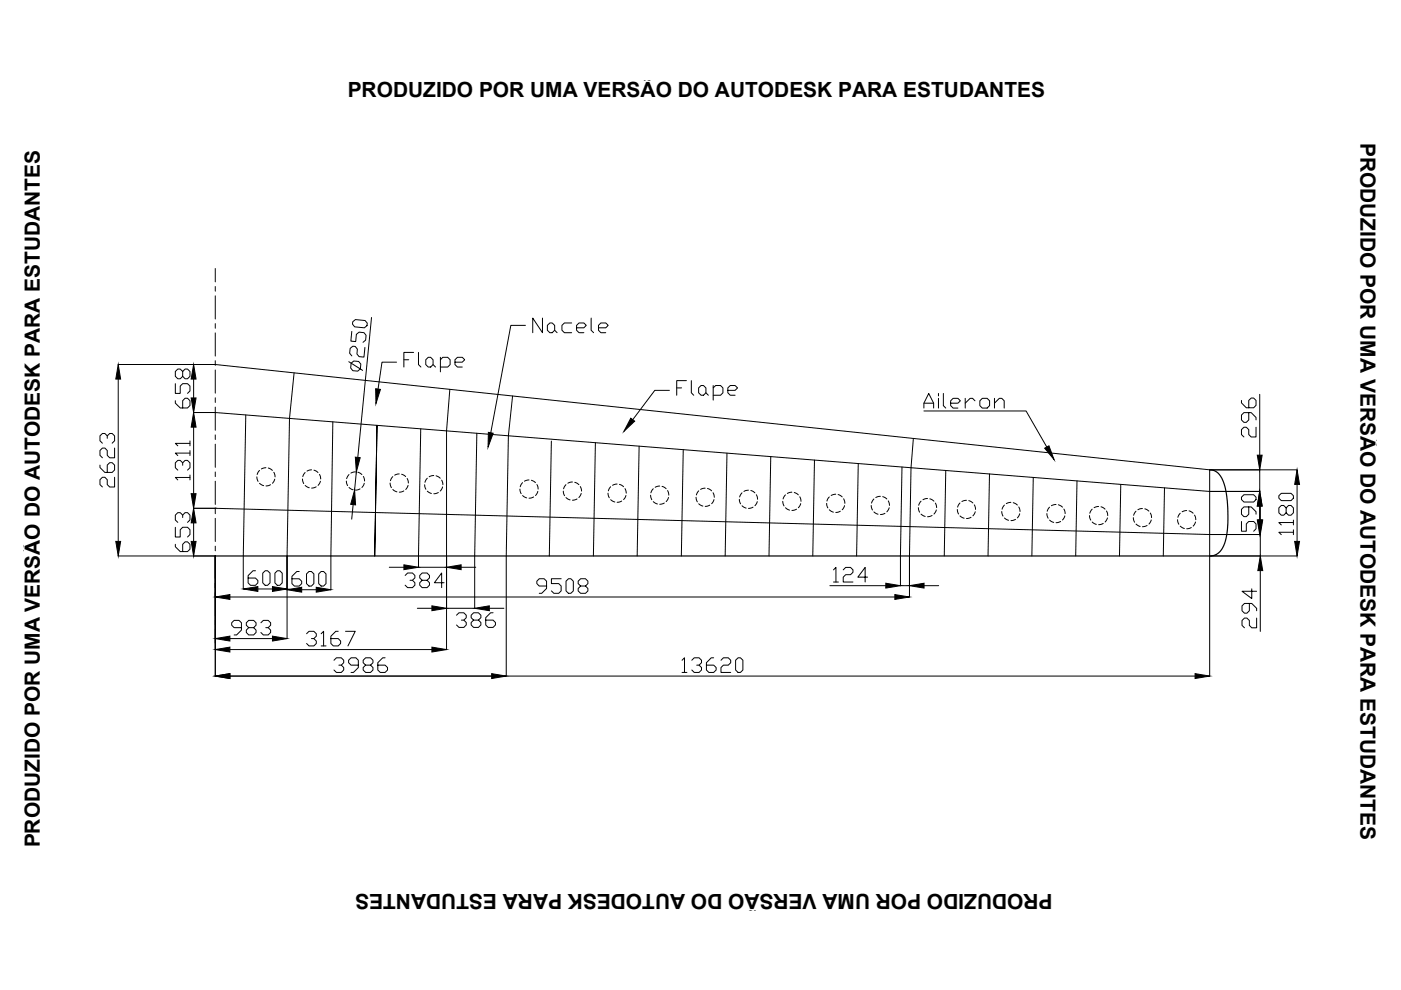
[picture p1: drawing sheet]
<svg xmlns="http://www.w3.org/2000/svg" width="297mm" height="210mm" viewBox="0 0 297 210" stroke-linecap="round" stroke-linejoin="round" font-family="sans-serif">
<!-- layer: 0 -->
<path d="M256.5 99.6l.7 .1 .8 .4 .8 .9 .5 .9 .4 1.2 .4 2 .2 4.3-.1 3.1-.3 1.7-.4 1.4-.6 1-.5 .6-.8 .5-.9 .2h-211.1" fill="none" stroke="#000" stroke-width=".25"/>
<g fill="none" stroke="#000" stroke-width=".21">
<path d="M45.6 56.9v2.9M45.6 77.3l210.9 22.3v18.3M45.6 60.8v.9M45.6 62.7v4.9M45.6 68.6v1M45.6 70.6v4.9M45.6 76.5v1M45.6 78.4v5M62.4 79.1l-1 9.6M45.6 84.3v1M45.6 86.3v4.9M45.6 92.2v1"/>
<path d="M45.6 94.2v4.9M95.4 82.5l-.7 8.9M108.7 84l-.9 8.4M193.7 93l-.5 6.2M45.6 107.7h.1M45.6 100.1v1M45.6 102v4.9M45.6 107.9v1M45.6 109.9v4.9M45.6 115.8v1M45.6 117.8v4.9M45.6 123.7v.9"/>
<path d="M45.6 125.6v4.9M45.6 131.5v1M45.6 133.5v2.8"/>
</g>
<!-- layer: cotas -->
<g fill="none" stroke="#000" stroke-width=".21">
<path d="M25.1 77.3h20.5M38.7 78.8l.5-.6h.6l.5 .6v1l-.5 .5h-.6l-.5-.5v-1l-.5-.6h-.5l-.5 .6v1l.5 .5h.5l.5-.5M74 76.7l2.9 1.8M74.5 77l.5-.5 1 .1 .5 .6-.1 1-.6 .5-1-.1-.5-.6zM74.6 70.3l-.2 2 1 .1 .2-1.5 .5-.5 1.1 .1 .4 .6-.1 1-.5 .5M74.8 68.2l.5-.4 2.1 .2 .5 .5-.1 .5-.5 .5-2.1-.2-.5-.6zM77.4 73.7l-.2 2-1.1-.1-.4-.6 .1-1-.5-.5-.5-.1-.6 .5-.1 1 .5 .6M78.8 67.3l-2.9 29.7M84.1 76.8h-3.1l-.8 5.7M85.6 76.3h1.1M87.7 74.7h-2.1v3.1M88.7 74.7v2.6l.5 .5"/>
<path d="M90.3 76.3l.5-.5h.5l.5 .5v1l-.5 .5h-.5l-.5-.5zM91.8 77.3l.5 .5M93.4 76.3l.5-.5h1l.5 .5v1l-.5 .5h-1.5M93.4 75.8v3M96.5 76.8h1.5l.5-.5-.5-.5h-1l-.5 .5v1l.5 .5h1M111.4 69h-3.1l-4.2 22.8M115 67.4v3.1l-2-3.1v3.1M116.1 69l.5-.5h.5l.5 .5v1l-.5 .5h-.5l-.5-.5zM117.6 70l.5 .5M121.2 68.5h-1.5l-.6 .5v1l.6 .5h1.5M122.2 69.5h1.6l.5-.5-.5-.5h-1l-.6 .5v1l.6 .5h1M125.3 67.4v2.6l.6 .5"/>
<path d="M126.9 69.5h1.5l.6-.5-.6-.5h-1l-.5 .5v1l.5 .5h1M21.2 98.6v.5l1 1.1h1.6l.5-.6v-1l-.5-.5h-.5l-.6 .5v1.6M22.7 92.9v-.5l-.5-.5h-.5l-.5 .5v1.1l.5 .5M22.7 92.4l.6-.5h.5l.5 .5v1.1l-.5 .5M24.3 95v2.1h-1l-.6-.6v-1l-.5-.5h-.5l-.5 .5v1l.5 .6M25.1 80.4v34.4M37.2 85v.5l1 1h1.6l.5-.5v-1l-.5-.6h-.6l-.5 .6v1.5M37.2 81.3v2.1h1v-1.5l.5-.6h1.1l.5 .6v1l-.5 .5M38.7 98.7v-.6l-.5-.5h-.5l-.5 .5v1.1l.5 .5M38.7 98.1l.5-.5h.6l.5 .5v1.1l-.5 .5M40.3 96.1h-3.1l.5 .5M40.3 94h-3.1l.5 .5"/>
<path d="M40.3 93.5v1M40.3 95.5v1.1M41 87.5h4.6l210.9 16.7h10.6v-4.6M41 80.4v4M41 90.6v14.1M52.1 88l-.5 36.9M55 99.7l-.5 .9M56.4 99.2l-1 .2M56.9 99.2l.8 .5M61.4 88.7l-.5 29.2v17.5M66.1 99.6l-1 .3M66.6 99.7l.8 .5"/>
<path d="M70.6 89.4l-.4 35.6M89.2 90.9l-.5 29.4h6M94.7 91.4v46.3M101.1 91.9l-.5 26v11.1h-5.9M107.8 92.4l-.5 25.5v25.5M116.9 93.5l-.4 24.4M126.2 93.9l-.4 24M135.5 94.6l-.4 23.3M141.9 82.8h-3.1l-4.6 6.2M143.5 82.2h1M144.9 95.3l-.4 22.6M145.5 80.7h-2v3.1"/>
<path d="M146.6 80.7v2.6l.5 .5M148.1 82.2l.5-.5h.5l.6 .5v1.1l-.6 .5h-.5l-.5-.5zM149.7 83.3l.5 .5M151.2 82.2l.5-.5h1.1l.5 .5v1.1l-.5 .5h-1.6M151.2 81.7v3.1M154.1 96.1l-.3 21.8M154.3 82.8h1.6l.5-.6-.5-.5h-1.1l-.5 .5v1.1l.5 .5h1.1M163.4 96.8l-.4 21.1M172.7 97.6l-.4 20.3M182 98.3l-.4 19.6M191.2 99l-.3 25.2h1.9M193.2 99.2l-.4 27.4"/>
<path d="M195.9 86.5v-1l1-2.1 1 2.1v1M195.9 87.1h21.6l4.4 7.7M195.9 85.5h2M199 83.4v.5M199 84.5v2M200 83.4v2.6l.5 .5M200.5 99.8l-.3 18.1M201.6 85.5h1.5l.5-.5-.5-.5h-1l-.5 .5v1l.5 .5h1M204.6 84.5v2M206.7 85l-.5-.5h-.5l-1.1 1M207.7 85l.6-.5h1l.5 .5v1l-.5 .5h-1l-.6-.5zM210.8 85.5l1.1-1h.5l.5 .5v1.5"/>
<path d="M210.8 84.5v2M256.5 99.6h18.5M263.2 84.9v.5l1 1.1h1.6l.5-.6v-1l-.5-.5h-.5l-.5 .5v1.6M264.8 87.5v1.5l-.6 .5h-.5l-.5-.5v-1l.5-.5h1.6l1 1v.5M266.3 90.6v2.1h-1l-.5-.6v-1l-.6-.5h-.5l-.5 .5v1l.5 .6M267.1 83.6v12.9M24.3 101.2v2.1h-1l-.6-.6v-1l-.5-.5h-.5l-.5 .5v1l.5 .6M25.1 117.9h20.5v25.5M37.2 115.4v.5l1 1h1.6l.5-.5v-1l-.5-.5h-.6l-.5 .5v1.5M37.2 111.8v2.1h1v-1.6l.5-.5h1.1l.5 .5v1l-.5 .6M38.7 109.7v-.5l-.5-.5h-.5l-.5 .5v1.1l.5 .5M38.7 109.2l.5-.5h.6l.5 .5v1.1l-.5 .5"/>
<path d="M40.3 101.2h-3.1l.5 .6M40.3 100.7v1.1M41 107.8h4.6l210.9 5.5h10.7v4.6M41 110.9v3.9M54.5 101.1l.2 1M55 102.5l.9 .5M57.4 102.8l-1 .2M58.1 100.1l.2 1M58.3 101.6l-.5 .9M64.1 101.6l.3 .9M64.7 100.2l-.5 .9M64.7 102.9l.9 .5"/>
<path d="M67 103.2l-.9 .3M67.7 100.6l.3 1M67.9 102l-.5 .9M73.4 102l.3 1M74 100.6l-.5 .9M74 103.4l.9 .4M74.9 107l-.3 3.1M75.4 100.1l-1 .2M75.6 100.1l-.4 3.8M75.9 100.1l.8 .5M76.3 103.7l-.9 .2M77 101l.3 1"/>
<path d="M77.2 102.5l-.5 .8M79.4 117.9l.5-27.7-.5 27.7M82.7 102.4l.3 1M83.3 101.1l-.5 .8M83.3 103.8l.9 .5M84.6 100.5l-.9 .2M85.1 100.5l.9 .6M85.6 104.1l-.9 .2M86.3 101.5l.3 .9M86.5 102.9l-.5 .9M90 102.8l.3 .9M90.6 101.4l-.5 .9"/>
<path d="M90.6 104.1l.9 .5M92 100.8l-1 .3M92.5 100.9l.8 .5M92.9 104.4l-.9 .3M93.6 101.8l.3 1M93.8 103.2l-.5 .9M110.2 103.7l.3 1M110.8 102.3l-.5 .9M110.8 105.1l.9 .5M112.2 101.8l-1 .2M112.7 101.8l.8 .5M113.1 105.4l-.9 .2"/>
<path d="M113.8 102.7l.3 1M114 104.2l-.5 .9M119.4 104.1l.3 1M120 102.8l-.5 .8M120 105.5l.9 .5M121.4 102.2l-1 .3M121.9 102.3l.8 .5M122.3 105.8l-.9 .3M123 103.2l.3 .9M123.2 104.6l-.5 .9M128.9 104.6l.3 .9M129.5 103.2l-.5 .9"/>
<path d="M129.5 105.9l.9 .5M130.8 102.6l-.9 .3M131.3 102.7l.9 .5M131.8 106.2l-1 .3M132.5 103.6l.3 1M132.7 105.1l-.5 .8M137.9 105l.3 1M138.5 103.6l-.5 .9M138.5 106.4l.9 .5M139.9 103.1l-1 .2M140.4 103.1l.8 .5M140.8 106.7l-.9 .2"/>
<path d="M141.5 104l.3 1M141.7 105.5l-.5 .8M147.6 105.4l.2 1M148.1 104.1l-.5 .8M148.2 106.8l.8 .5M149.5 103.5l-1 .3M150 103.6l.9 .5M150.5 107.1l-1 .3M151.2 104.5l.2 .9M151.4 105.9l-.5 .9M156.8 105.9l.2 .9M157.3 104.5l-.5 .9"/>
<path d="M157.3 107.2l.9 .5M158.7 103.9l-1 .3M159.2 104l.8 .5M159.7 107.5l-1 .3M160.4 104.9l.2 1M160.6 106.4l-.5 .8M166 106.3l.2 1M166.5 104.9l-.5 .9M166.5 107.7l.9 .5M167.9 104.4l-1 .2M168.4 104.4l.9 .5M168.9 108l-1 .2"/>
<path d="M169.6 105.3l.2 1M169.8 106.8l-.5 .8M175.3 106.7l.2 1M175.8 105.4l-.5 .8M175.8 108.1l.9 .5M177.2 104.8l-1 .3M177.7 104.9l.9 .5M178.2 108.4l-1 .3M178.9 105.8l.2 .9M179.1 107.2l-.5 .9M184.7 107.2l.3 .9M185.3 105.8l-.5 .9"/>
<path d="M185.3 108.5l.9 .5M186.7 105.2l-1 .3M187.2 105.3l.8 .5M187.6 108.8l-.9 .3M188.3 106.2l.3 1M188.5 107.7l-.5 .8M194.7 107.6l.3 1M195.3 106.3l-.5 .8M195.3 109l.9 .5M196.6 105.7l-.9 .3M197.1 105.8l.9 .5M197.6 109.3l-.9 .3"/>
<path d="M198.3 106.7l.3 .9M198.5 108.1l-.5 .9M203 108l.2 1M203.5 106.7l-.5 .8M203.5 109.4l.9 .5M204.9 106.1l-1 .2M205.4 106.1l.9 .5M205.9 109.7l-1 .2M206.6 107l.2 1M206.8 108.5l-.5 .9M209.8 100.5l-.3 17.4M212.4 108.5l.3 .9"/>
<path d="M213 107.1l-.5 .9M213 109.8l.8 .5M214.3 106.5l-.9 .3M214.8 106.6l.9 .5M215.3 110.1l-1 .3M216 107.5l.3 1M216.2 108.9l-.5 .9M219.1 101.2l-.3 16.7M222 108.9l.2 1M222.5 107.5l-.5 .9M222.5 110.3l.9 .5M223.9 107l-1 .2"/>
<path d="M224.4 107l.9 .5M224.9 110.6l-1 .2M225.6 107.9l.2 1M225.8 109.4l-.5 .9M228.3 102l-.2 15.9M231 109.3l.3 1M231.6 108l-.5 .8M231.6 110.7l.8 .5M232.9 107.4l-.9 .2M233.4 107.4l.9 .6M233.9 111l-1 .2M234.6 108.3l.3 1"/>
<path d="M234.8 109.8l-.5 .9M237.6 102.7l-.3 15.2M240.3 109.8l.3 .9M240.9 108.4l-.5 .9M240.9 111.1l.8 .5M242.2 107.8l-.9 .3M242.7 107.9l.9 .5M243.2 111.4l-1 .3M243.9 108.8l.3 1M244.1 110.2l-.5 .9M246.9 103.4l-.3 14.5M249.7 110.2l.2 1"/>
<path d="M250.2 108.8l-.5 .9M250.2 111.6l.9 .4M251.6 108.2l-1 .3M252.1 108.3l.9 .5M252.6 111.8l-1 .3M253.3 109.2l.2 1M253.5 110.7l-.5 .8M263.2 110.6v2h1v-1.5l.6-.5h1l.5 .5v1l-.5 .5M263.2 105.4l.5-.5h2.1l.5 .5v.5l-.5 .5h-2.1l-.5-.5zM264.8 107.5v1.5l-.6 .5h-.5l-.5-.5v-1l.5-.5h1.6l1 1v.5M267.1 107.3v3.1M267.2 107.1v3.1"/>
<path d="M271.1 105.1l.6-.5h2l.5 .5v.5l-.5 .5h-2l-.6-.5zM272.7 107.7l.5-.5h.5l.5 .5v1l-.5 .5h-.5l-.5-.5v-1l-.5-.5h-.5l-.6 .5v1l.6 .5h.5l.5-.5M274.2 112.9h-3.1l.6 .5M274.2 110.8h-3.1l.6 .5M274.2 110.3v1M274.2 112.3v1.1M275 102.7v12.1M275 117.9h-18.5v25.5M48.7 135.4h9.1M48.7 137.7h42.9M48.7 126.6h141M51.2 133.1h-1.6l-.5-.5v-.6l.5-.5h1.1l.5 .5v1.6l-1 1h-.6"/>
<path d="M52.7 133.1l-.5-.5v-.6l.5-.5h1.1l.5 .5v.6l-.5 .5h-1.1l-.5 .5v.5l.5 .5h1.1l.5-.5v-.5l-.5-.5M54.2 121h-.6l-1 1v1.6l.5 .5h1.1l.5-.5v-.5l-.5-.5h-1.6M54.7 124.9h3.1M55.3 132l.5-.5h1.1l.5 .5v.6l-.5 .5h-.5M55.7 121.5l.5-.5h.5l.6 .5v2.1l-.6 .5h-.5l-.5-.5zM56.9 133.1l.5 .5v.5l-.5 .5h-1.1l-.5-.5M58.3 121.5l.5-.5h.5l.5 .5v2.1l-.5 .5h-.5l-.5-.5zM63.4 121.2h-.5l-1 1v1.5l.5 .6h1l.6-.6v-.5l-.6-.5h-1.5M64 125h3.1M65 121.7l.5-.5h.5l.5 .5v2l-.5 .6h-.5l-.5-.6zM65 134.4l.5-.5h1l.6 .5v.5l-.6 .5h-.5M66.5 135.4l.6 .5v.5l-.6 .6h-1l-.5-.6"/>
<path d="M67.6 121.7l.5-.5h.5l.5 .5v2l-.5 .6h-.5l-.5-.6zM68.1 134.4l.5-.5v3.1M68.1 137h1M70.8 140l.5-.5h1.1l.5 .5v.5l-.5 .5h-.6M71.7 133.9h-.5l-1 1v1.5l.5 .6h1l.5-.6v-.5l-.5-.5h-1.5M73.3 133.9h2l-1.5 3.1M81.6 139.5h-.5l-1 1v1.6l.5 .5h1l.6-.5v-.6l-.6-.5h-1.5M82.5 120.3h3.1M85.9 122l.5-.5h1l.6 .5v.5l-.6 .5h-.5M87.4 123l.6 .6v.5l-.6 .5h-1l-.5-.5M88.5 129h3.1M89.5 123l-.5-.5v-.5l.5-.5h1l.6 .5v.5l-.6 .5h-1l-.5 .6v.5l.5 .5h1l.6-.5v-.5l-.6-.6"/>
<path d="M94.2 123.6h-2.1l1.5-2.1v3.1M96.8 130.4l.5-.5h1l.6 .5v.6l-.6 .5h-.5M97.8 120.3h3.1M98.3 131.5l.6 .5v.5l-.6 .5h-1l-.5-.5M100.4 131.5l-.5-.5v-.6l.5-.5h1l.6 .5v.6l-.6 .5h-1l-.5 .5v.5l.5 .5h1l.6-.5v-.5l-.6-.5M103.7 129h3.1M104.5 129.9h-.5l-1 1.1v1.5l.5 .5h1l.5-.5v-.5l-.5-.5h-1.5M115.9 124.3h-1.6l-.5-.6v-.5l.5-.5h1.1l.5 .5v1.6l-1.1 1h-.5M119 122.7h-2.1v1h1.6l.5 .6v1l-.5 .5h-1.1l-.5-.5M120.5 122.7h.5l.6 .5v2.1l-.6 .5h-.5l-.5-.5v-2.1zM123.1 124.3l-.5-.6v-.5l.5-.5h1l.5 .5v.5l-.5 .6h-1l-.5 .5v.5l.5 .5h1l.5-.5v-.5l-.5-.5M144.6 140l.5-.5v3.1"/>
<path d="M146.7 140l.5-.5h1l.5 .5v.5l-.5 .5h-.5M151.3 139.5h-.5l-1 1v1.6l.5 .5h1l.5-.5v-.6l-.5-.5h-1.5M152.9 140l.5-.5h1l.5 .5v.5l-.5 .5h-1l-.5 .5v1.1h2M156 140l.5-.5h.5l.5 .5v2.1l-.5 .5h-.5l-.5-.5zM175.9 124.2h11.9M176.7 120.8l.5-.5v3.1M176.7 123.4h1.1M178.8 120.8l.5-.5h1l.5 .5v.5l-.5 .5h-1l-.5 .6v1h2M183.9 122.4h-2l1.5-2.1v3.1M195.9 124.2h3.1M264.9 127.9v1.6l-.5 .5h-.6l-.5-.5v-1l.5-.6h1.6l1 1.1v.5M265.4 124.8v2.1l-2.1-1.5h3.1"/>
<path d="M266.4 131v2.1h-1l-.5-.5v-1l-.5-.6h-.6l-.5 .6v1l.5 .5M267.2 121v12.9M48.7 143.3h204.7M72.4 141l.5 .5v.6l-.5 .5h-1.1l-.5-.5M76 141h-1.6l-.5-.5v-.5l.5-.5h1.1l.5 .5v1.5l-1.1 1.1h-.5M77.5 141l-.5-.5v-.5l.5-.5h1.1l.5 .5v.5l-.5 .5h-1.1l-.5 .5v.6l.5 .5h1.1l.5-.5v-.6l-.5-.5M144.6 142.6h1M148.2 141l.5 .5v.6l-.5 .5h-1l-.5-.5"/>
</g>
<g fill="#000" stroke="#000" stroke-width=".21">
<path d="M25.1 77.3l.5 3.1h-1.1zM41 77.3l.6 3.1h-1.1zM40.5 84.4h1.1l-.6 3.1zM41 87.5l.6 3.1h-1.1zM75.3 96.9l1.1 .1-.8 3.1zM79.6 82.4l1.1 .2-1 3zM103.5 91.7l1.1 .2-1.1 2.9zM133.7 88.7l.9 .6-2.3 2.2zM221.5 95l.9-.5 1.1 3zM266.6 96.5h1l-.5 3.1zM24.5 114.8h1.1l-.5 3.1zM40.5 104.7h1.1l-.6 3.1z"/>
<path d="M41 107.8l.6 3.1h-1.1zM40.5 114.8h1.1l-.6 3.1zM75.2 103.9l.2 3.1-1-.1zM85.6 119.8l3.1 .5-3.1 .5zM94.7 120.3l3.1-.5v1zM267.1 104.2l.5 3.1h-1zM266.6 110.2h1l-.5 3.1zM266.7 110.2h1l-.5 3.1zM275 99.6l.5 3.1h-1zM274.5 114.8h1l-.5 3.1zM45.6 135.4l3.1-.5v1zM45.6 137.7l3.1-.5v1z"/>
<path d="M45.6 126.6l3.1-.5v1zM51.6 124.9l3.1-.5v1zM57.8 124.4l3.1 .5-3.1 .5zM57.8 134.9l3.1 .5-3.1 .5zM60.9 125l3.1-.5v1.1zM67.1 124.5l3.1 .5-3.1 .6zM91.6 137.2l3.1 .5-3.1 .5zM91.6 128.5l3.1 .5-3.1 .5zM100.6 129l3.1-.5v1zM187.8 123.7l3.1 .5-3.1 .5zM189.7 126.1l3.1 .5-3.1 .5zM192.8 124.2l3.1-.5v1z"/>
<path d="M267.2 117.9l.5 3.1h-1zM45.6 143.3l3.1-.5v1.1zM104.2 142.8l3.1 .5-3.1 .6zM253.4 142.8l3.1 .5-3.1 .6z"/>
</g>
<g font-size="4.4">
<text x="73.7" y="20.5">PRODUZIDO POR UMA VERSÃO DO AUTODESK PARA ESTUDANTES</text>
<text x="288.4" y="30.3" transform="rotate(90 288.4 30.3)">PRODUZIDO POR UMA VERSÃO DO AUTODESK PARA ESTUDANTES</text>
<text x="8.4" y="179.7" transform="rotate(-90 8.4 179.7)">PRODUZIDO POR UMA VERSÃO DO AUTODESK PARA ESTUDANTES</text>
<text x="223.1" y="189.5" transform="rotate(-180 223.1 189.5)">PRODUZIDO POR UMA VERSÃO DO AUTODESK PARA ESTUDANTES</text>
</g>
</svg>
